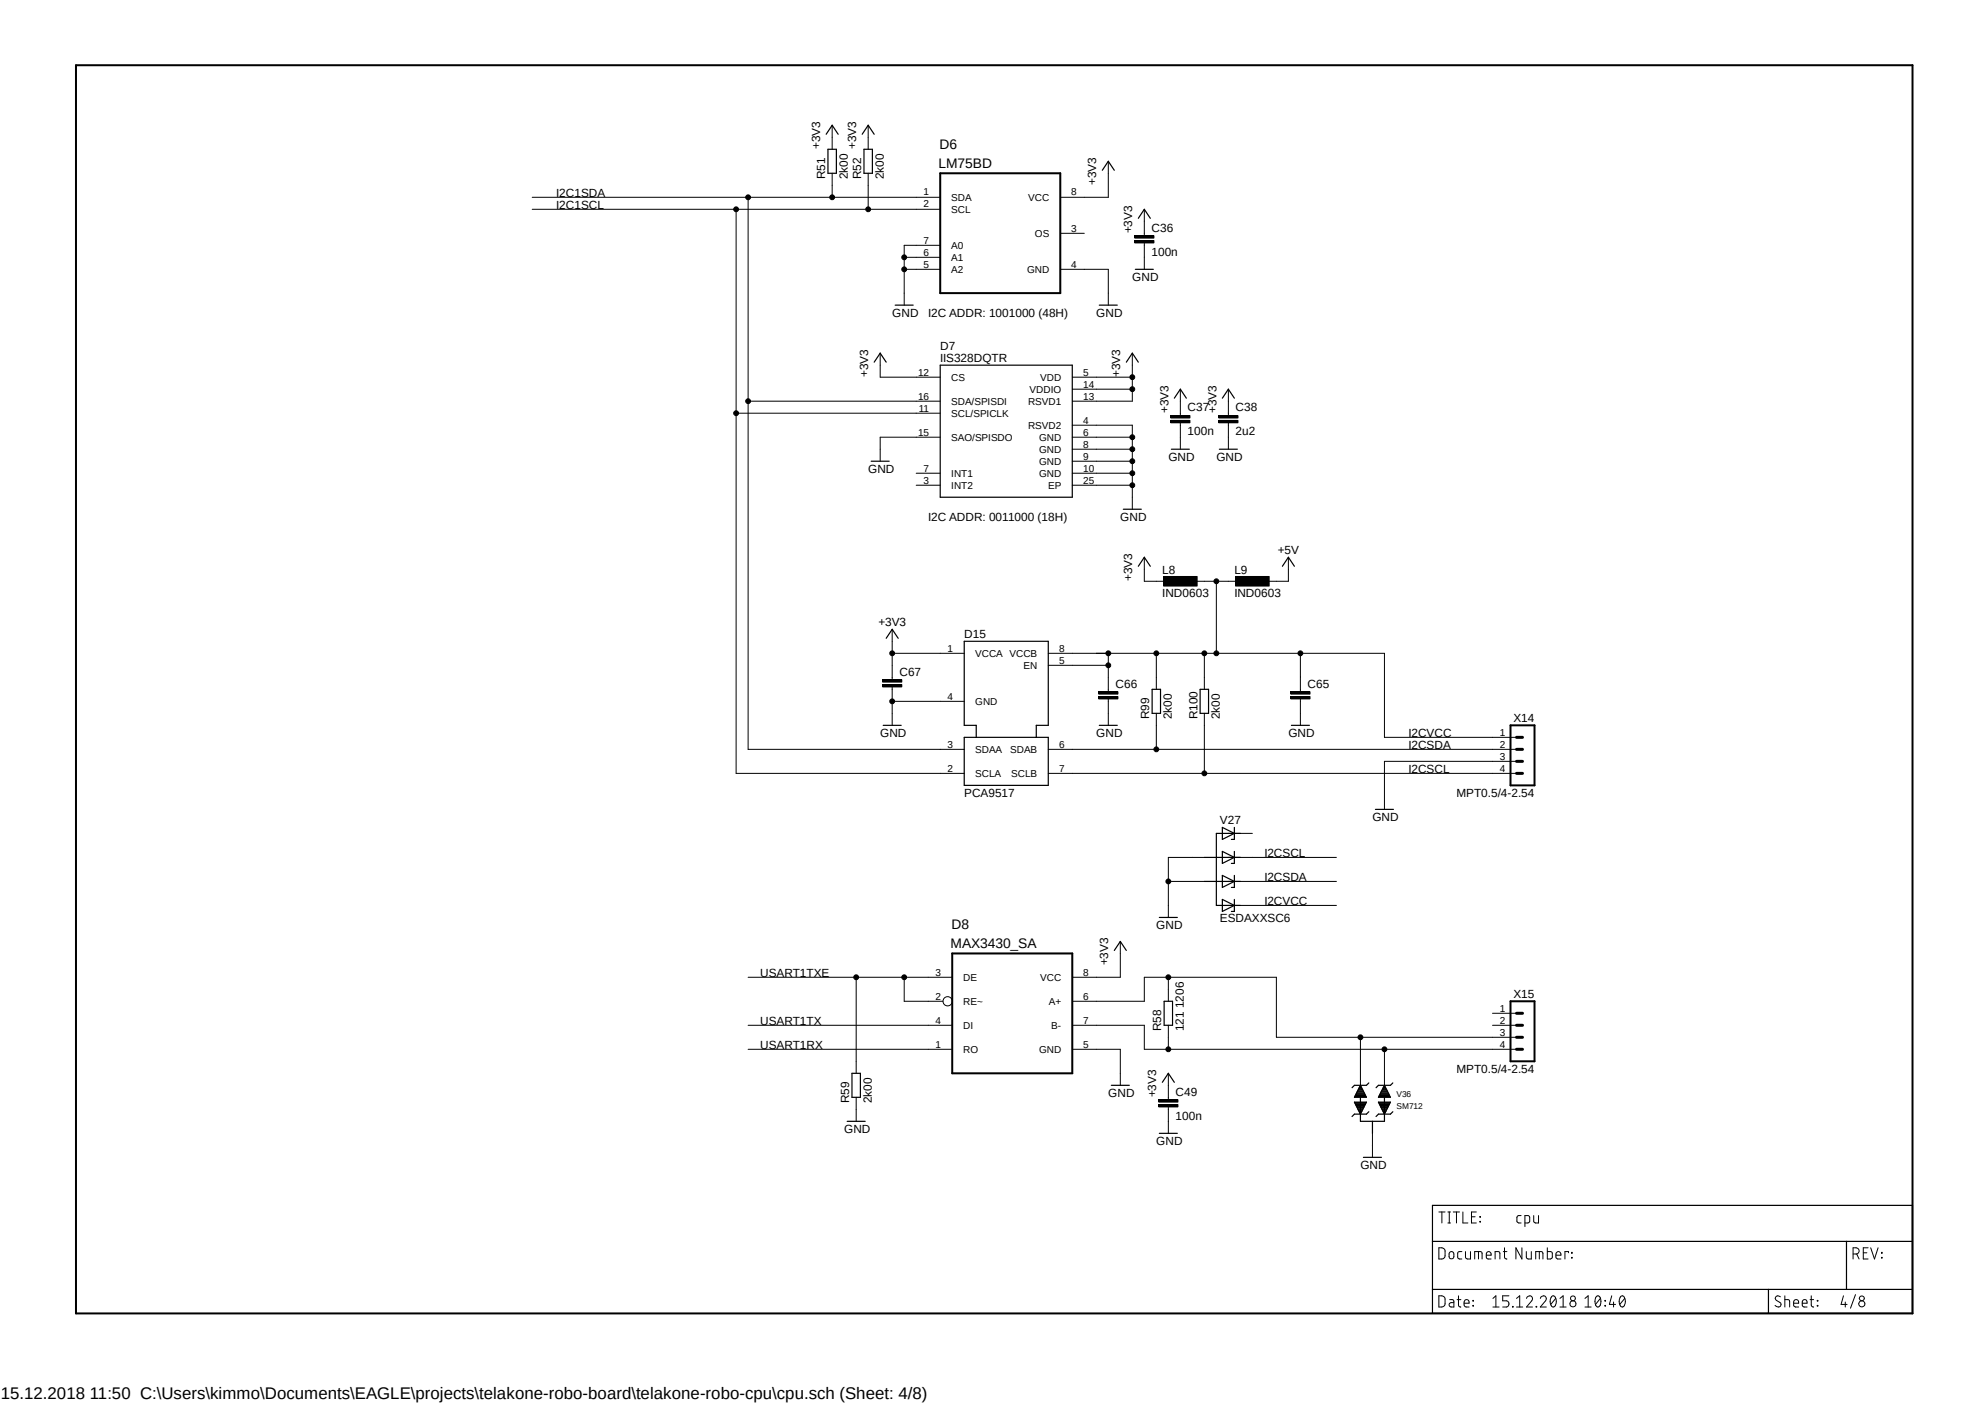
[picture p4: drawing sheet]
<svg xmlns="http://www.w3.org/2000/svg" width="420mm" height="297mm" viewBox="0 0 420 297" stroke-linecap="round" stroke-linejoin="round" font-family="sans-serif">
<path d="M15.6 13.5l389.3 264.9M404.9 13.5l-389.3 264.9" fill="none" stroke="#fff" stroke-width=".21"/>
<path d="M16.1 13.8h388.5v264.1h-388.5zM198.9 36.7h25.4v25.3h-25.4zM319.6 153.5h5v12.7h-5zM201.5 201.7h25.4v25.4h-25.4zM319.6 211.8h5v12.7h-5z" fill="none" stroke="#000" stroke-width=".42"/>
<g fill="none" stroke="#000" stroke-width=".25">
<path d="M174.8 28.4l1.3-1.9 1.2 1.9M175.2 31.6h1.7v5.1h-1.7zM182.4 28.4l1.3-1.9 1.2 1.9M182.8 31.6h1.8v5.1h-1.8zM233.2 36l1.3-1.9 1.2 1.9M240.2 57h3.8M240.8 46.2l1.3-1.9 1.3 1.9M184.9 76.6l1.3-1.9 1.3 1.9M189.4 64.6h3.8M198.9 77.3h28v27.9h-28zM232.6 64.6h3.8M238.3 76.6l1.3-1.9 1.2 1.9"/>
<path d="M184.3 97.6h3.8M247.8 95h3.8M248.4 84.2l1.3-1.9 1.3 1.9M258 95h3.8M258.6 84.2l1.3-1.9 1.2 1.9M237.6 107.7h3.9M240.8 119.8l1.3-1.9 1.3 1.9M271.3 119.8l1.3-1.9 1.2 1.9M187.5 135l1.3-1.9 1.2 1.9M186.8 153.5h3.9M204 156h17.8v10.2h-17.8zM206.5 156v-2.5h-2.5v-17.8h17.8v17.8h-2.6v2.5"/>
<path d="M232.6 153.5h3.8M243.7 145.8h1.8v5.1h-1.8zM253.9 145.8h1.8v5.1h-1.8zM273.2 153.5h3.8M258.6 175l2.5 1.3-2.5 1.3zM261.1 175v2.6h-.6M262.4 176.3h-5.1v15.3h5.1M291 171.2h3.8M245.3 194.1h3.8M254.8 181.4h7.6M254.8 186.5h7.6M258.6 180.1l2.5 1.3-2.5 1.3z"/>
<path d="M258.6 185.2l2.5 1.3-2.5 1.2zM258.6 190.3l2.5 1.3-2.5 1.2zM261.1 180.1v2.6h-.6M261.1 185.2v2.5h-.6M261.1 190.3v2.5h-.6M235.7 201.1l1.3-1.9 1.3 1.9M246.3 211.8h1.8v5.1h-1.8zM179.2 237.2h3.8M180.2 227.1h1.8v5.1h-1.8zM235.1 229.6h3.8M245.3 239.8h3.8M245.9 229l1.3-1.9 1.2 1.9"/>
<path d="M286.5 233.2h2.6l-1.3 2.5zM286.6 233.3h2.4M286.6 232h2.4M286.7 231.8h2.2M286.7 233.5h2.2M286.8 231.6h2M286.8 233.7h2M286.9 233.9h1.8M286.9 231.4h1.8M287 234.1h1.6M287 231.2h1.6M287.1 231h1.4"/>
<path d="M287.1 234.3h1.4M287.2 230.8h1.2M287.2 234.4h1.2M287.3 234.7h1M287.3 230.6h1M287.3 234.8h.9M287.4 230.5h.8M287.5 230.3h.6M287.5 235h.7M287.6 230.1h.4M287.6 235.2h.5M287.6 235.4h.3"/>
<path d="M287.7 229.9h.2M287.7 235.6h.2M287.8 229.7h.1M287.8 229.6l1.3 2.6h-2.6zM287.8 232.2v5h5.1v-5M289.6 229.1l-.5 .5h-2.6l-.5 .5M289.6 235.2l-.5 .5h-2.6l-.5 .5M290.4 237.2v2.6M291.6 233.2h2.6l-1.3 2.5zM291.7 233.3h2.4M291.7 232h2.3M291.8 231.8h2.2"/>
<path d="M291.8 233.5h2.2M291.9 231.6h2M291.9 233.7h2M292 233.9h1.8M292 231.4h1.8M292 234.1h1.7M292.1 231.2h1.6M292.1 234.3h1.5M292.2 231h1.4M292.3 230.8h1.2M292.3 234.4h1.2M292.3 234.7h1.1"/>
<path d="M292.4 230.6h1M292.4 234.8h.9M292.5 230.5h.8M292.5 235h.7M292.6 230.3h.6M292.6 230.1h.5M292.6 235.2h.5M292.7 235.4h.3M292.8 229.9h.2M292.8 235.6h.1M292.9 229.7h.1M292.9 229.6l1.3 2.6h-2.6z"/>
<path d="M294.7 229.1l-.5 .5h-2.6l-.5 .5M294.7 235.2l-.5 .5h-2.6l-.5 .5M288.4 244.9h3.9M303.1 255h101.5v22.9h-101.5zM303.1 262.6h101.5M303.1 272.8h101.5M374.1 272.8v5.1M390.6 262.6v10.2"/>
</g>
<g fill="none" stroke="#000" stroke-width=".21">
<path d="M176.1 26.5v5.1M176.1 36.7v5M183.7 26.5v5.1M183.7 36.7v7.6M234.5 34.1v7.6h-10.2M112.6 41.7h86.3M112.6 44.3h86.3M155.7 44.3v119.3h48.3M158.3 41.7v116.8h45.7M191.3 57h7.6M191.3 54.4h7.6M198.9 51.9h-7.6v12.7"/>
<path d="M224.3 57h10.2v7.6M224.3 49.4h5.1M240.1 50.9h4v.5h-4zM240.1 49.9h4v.5h-4zM242.1 44.3v5.6M242.1 51.4v5.6M186.2 74.7v5.1h12.7M226.9 79.8h12.7M239.6 74.7v10.2h-12.7M155.7 87.4h43.2M158.3 84.9h40.6M198.9 92.5h-12.7v5.1"/>
<path d="M226.9 92.5h12.7M226.9 82.3h12.7M226.9 90h12.7v17.7M226.9 95h12.7M226.9 97.6h12.7M247.7 88.9h4v.6h-4zM247.7 87.9h4v.5h-4zM249.7 82.3v5.6M249.7 89.5v5.5M257.8 88.9h4.1v.6h-4.1zM257.8 87.9h4.1v.5h-4.1zM259.9 82.3v5.6"/>
<path d="M259.9 89.5v5.5M193.8 100.1h5.1M193.8 102.7h5.1M226.9 100.1h12.7M226.9 102.7h12.7M242.1 117.9v5.1h5.1M272.6 117.9v5.1h-5.1M188.8 138.2h15.2M188.8 133.1v10.7M221.8 138.2h71.1v17.8h27.9M234.5 138.2v8.1M244.6 138.2v7.6"/>
<path d="M246.2 122h7.1v2h-7.1zM252.3 123h10.1M254.8 138.2v7.6M257.3 123v15.2M261.4 122h7.1v2h-7.1zM275.1 138.2v8.1M186.7 144.8h4.1v.5h-4.1zM186.7 143.8h4.1v.5h-4.1zM188.8 148.4h15.2M188.8 145.3v8.2M221.8 158.5h99M221.8 140.8h12.7"/>
<path d="M232.4 147.4h4.1v.5h-4.1zM232.4 146.3h4.1v.6h-4.1zM234.5 147.9v5.6M244.6 150.9v7.6M254.8 150.9v12.7M273.1 147.4h4v.5h-4zM273.1 146.3h4v.6h-4zM275.1 147.9v5.6M221.8 163.6h99M259.9 176.3h5.1M320.8 161.1h-27.9v10.1M237 199.2v7.6h-10.1"/>
<path d="M247.2 186.5h7.6M254.8 181.4h-7.6v12.7M259.9 181.4h22.8M259.9 186.5h22.8M259.9 191.6h22.8M158.3 206.8h43.2M158.3 216.9h43.2M181.1 206.8v20.3M191.3 206.8v5h8.2M226.9 211.8h15.2v-5h27.9v12.7h50.8M226.9 216.9h15.2v5.1h78.7M247.2 206.8v5"/>
<path d="M247.2 216.9v5.1M287.8 219.5v10.1M315.8 216.9h5M315.8 214.4h5M158.3 222h43.2M181.1 232.2v5M226.9 222h10.1v7.6M245.1 233.7h4.1v.5h-4.1zM245.1 232.7h4.1v.5h-4.1zM247.2 227.1v5.6M247.2 234.2v5.6M290.4 239.8v5.1"/>
<path d="M292.9 222v7.6M304.4 256.4h1.3M305 256.4v2.3M306.3 256.4h.6M306.3 258.7h.6M306.6 256.4v2.3M307.5 256.4h1.3M308.1 256.4v2.3M309.5 256.4v2.3h1M311.3 257.4h.8M312.3 256.4h-1v2.3h1M313.1 257.4l.1 .1z"/>
<path d="M313.1 258.4l.1 .1zM321.8 257.2h-.7l-.2 .4 .1 .9 .3 .2h.5M322.6 258.7h.6l.4-.2v-.9l-.2-.4h-.8v2.3M324.5 257.2v1.2l.4 .3h.6v-1.5M304.4 274.2a1.13 1.13 0 0 1 1.3 .4 1.96 1.96 0 0 1-.2 1.7l-.5 .2h-.6zM304.4 264a1.13 1.13 0 0 1 1.3 .4 1.96 1.96 0 0 1-.2 1.7l-.2 .2-.9 .1zM306.7 275h.7l.2 .3v1.2h-.6a.47 .47 0 0 1-.4-.4 .47 .47 0 0 1 .4-.5h.6M306.7 264.9a.5 .5 0 0 1 .6-.1 .5 .5 0 0 1 .3 .5v.5a.51 .51 0 0 1-.5 .5 .51 .51 0 0 1-.5-.5zM308.3 275h.8M308.6 274.2v2.1l.5 .2M309.3 264.8h-.7a1.36 1.36 0 0 0-.2 1.3l.4 .3h.5M309.7 275.7h1.1a.55 .55 0 0 0-.4-.7 .55 .55 0 0 0-.7 .5l.1 .8 .4 .2h.6"/>
<path d="M310 264.8l.1 1.3 .3 .3h.7v-1.6M311.6 275.1l.1 .2zM311.6 276.2l.1 .1zM312 266.4v-1.6h1.2l.3 .2 .1 1.4M312.8 264.8v1.6M314.4 265.6h1.1a.54 .54 0 0 0-.4-.8 .54 .54 0 0 0-.7 .5l.1 .8 .3 .3h.7M315.8 276.5h1.3M315.8 274.7l.7-.5v2.3M316.3 266.4v-1.6h.6l.4 .2v1.4M318 264.8h.8M318.3 264v2.1l.5 .3M319.2 274.2h-1.3v1h.8a.67 .67 0 0 1 .5 .7 .67 .67 0 0 1-.5 .6h-.8"/>
<path d="M320 276.4l.1 .1zM320.8 276.5h1.3M320.8 274.7l.7-.5v2.3M322 264v2.4l-1.3-2.4v2.4M322.9 264.8v1.3l.4 .3h.7v-1.6M322.9 274.7a.64 .64 0 0 1 1-.5 .64 .64 0 0 1 .2 1l-1.2 1.3h1.3M324.9 266.4v-1.6h1.1l.4 .2v1.4M325 276.4l.1 .1zM325.7 264.8v1.6M325.9 274.7a.64 .64 0 0 1 .9-.5 .64 .64 0 0 1 .2 1l-1.1 1.3h1.2M327.4 264v2.4h.6l.4-.3v-1.1l-.4-.2h-.6M328.2 274.3a.46 .46 0 0 1 .8 .2 1.42 1.42 0 0 1-.4 2 1.5 1.5 0 0 1-.4-2.2z"/>
<path d="M329.1 274.7l-1 1.3M329.2 265.6h1a.55 .55 0 0 0-.3-.8 .55 .55 0 0 0-.7 .5v.8l.4 .3h.6M330 276.5h1.3M330 274.7l.7-.5v2.3M331.8 265v-.2h-.7v1.6M332.5 266l.1 .1zM332.5 265l.1 .1zM335.3 276.5h1.3M335.3 274.7l.7-.5v2.3M337.7 274.3a.46 .46 0 0 1 .8 .2 1.51 1.51 0 0 1-.4 2 1.5 1.5 0 0 1-.4-2.2zM338.6 274.7l-1 1.3M339.5 276.2l.2 .1z"/>
<path d="M339.5 275.1l.2 .2zM341 274.2l-.5 1.8h1.3M341.4 275.5v1M342.8 274.3a.46 .46 0 0 1 .9 .2 1.46 1.46 0 0 1-.5 2 1.46 1.46 0 0 1-.4-2.2zM343.7 274.7l-1 1.3M376.7 274.4a.59 .59 0 0 0-.8-.2 .59 .59 0 0 0-.2 .8 1.79 1.79 0 0 1 1.1 1 .66 .66 0 0 1-.6 .6 .66 .66 0 0 1-.7-.4M377.6 275h.6l.4 .1v1.4M377.6 274.2v2.3M379.5 275.7h1a.55 .55 0 0 0-.4-.7 .55 .55 0 0 0-.6 .5v.8l.3 .2h.7M381.3 275.7h1a.54 .54 0 0 0-.3-.7 .54 .54 0 0 0-.7 .5v.8l.4 .2h.6M382.9 275h.8M383.2 274.2v2.1l.5 .2"/>
<path d="M384.5 276.2l.1 .1zM384.5 275.1l.1 .2zM390 274.2l-.5 1.8h1.3M390.4 275.5v1M392 265.3h.7a.66 .66 0 0 0 .6-.7 .66 .66 0 0 0-.6-.6h-.7v2.4M392.5 273.9l-1 2.9M392.8 265.3l.5 1.1M394.2 265h.8M395.2 264h-1v2.4h1M395.8 264l.8 2.4 .7-2.4M398 265l.2 .1zM398 266l.2 .1z"/>
<circle cx="155.7" cy="44.3" r=".51"/>
<circle cx="158.3" cy="41.7" r=".51"/>
<circle cx="176" cy="41.7" r=".51"/>
<circle cx="183.7" cy="44.3" r=".51"/>
<circle cx="191.3" cy="54.4" r=".51"/>
<circle cx="191.3" cy="57" r=".51"/>
<circle cx="239.5" cy="79.8" r=".51"/>
<circle cx="155.7" cy="87.4" r=".51"/>
<circle cx="158.3" cy="84.9" r=".51"/>
<circle cx="239.5" cy="97.6" r=".51"/>
<circle cx="239.5" cy="92.5" r=".51"/>
<circle cx="239.5" cy="82.3" r=".51"/>
<circle cx="239.5" cy="95" r=".51"/>
<circle cx="239.5" cy="102.7" r=".51"/>
<circle cx="239.5" cy="100.1" r=".51"/>
<circle cx="188.7" cy="138.2" r=".51"/>
<circle cx="234.5" cy="138.2" r=".51"/>
<circle cx="244.6" cy="138.2" r=".51"/>
<circle cx="254.8" cy="138.2" r=".51"/>
<circle cx="257.3" cy="138.2" r=".51"/>
<circle cx="257.3" cy="123" r=".51"/>
<circle cx="275.1" cy="138.2" r=".51"/>
<circle cx="188.7" cy="148.4" r=".51"/>
<circle cx="234.5" cy="140.8" r=".51"/>
<circle cx="244.6" cy="158.5" r=".51"/>
<circle cx="254.8" cy="163.6" r=".51"/>
<circle cx="247.2" cy="186.5" r=".51"/>
<circle cx="181.1" cy="206.8" r=".51"/>
<circle cx="191.3" cy="206.8" r=".51"/>
<circle cx="200.5" cy="211.8" r=".98"/>
<circle cx="247.2" cy="206.8" r=".51"/>
<circle cx="287.8" cy="219.5" r=".51"/>
<circle cx="247.2" cy="222" r=".51"/>
<circle cx="292.9" cy="222" r=".51"/>
<circle cx="332.8" cy="275.8" r=".65"/>
<circle cx="332.8" cy="274.7" r=".51"/>
<circle cx="393.9" cy="275.8" r=".65"/>
<circle cx="393.9" cy="274.7" r=".51"/>
</g>
<g fill="#000">
<path d="M240.1 50.9h4v.5h-4z" fill-rule="evenodd"/>
<path d="M240.1 49.9h4v.5h-4z" fill-rule="evenodd"/>
<path d="M247.7 88.9h4v.6h-4z" fill-rule="evenodd"/>
<path d="M247.7 87.9h4v.5h-4z" fill-rule="evenodd"/>
<path d="M257.8 88.9h4.1v.6h-4.1z" fill-rule="evenodd"/>
<path d="M257.8 87.9h4.1v.5h-4.1z" fill-rule="evenodd"/>
<path d="M246.2 122h7.1v2h-7.1z" fill-rule="evenodd"/>
<path d="M261.4 122h7.1v2h-7.1z" fill-rule="evenodd"/>
<path d="M186.7 144.8h4.1v.5h-4.1z" fill-rule="evenodd"/>
<path d="M186.7 143.8h4.1v.5h-4.1z" fill-rule="evenodd"/>
<path d="M232.4 147.4h4.1v.5h-4.1z" fill-rule="evenodd"/>
<path d="M232.4 146.3h4.1v.6h-4.1z" fill-rule="evenodd"/>
<path d="M273.1 147.4h4v.5h-4z" fill-rule="evenodd"/>
<path d="M273.1 146.3h4v.6h-4z" fill-rule="evenodd"/>
<path d="M245.1 233.7h4.1v.5h-4.1z" fill-rule="evenodd"/>
<path d="M245.1 232.7h4.1v.5h-4.1z" fill-rule="evenodd"/>
<circle cx="155.7" cy="44.3" r=".51"/>
<circle cx="158.3" cy="41.7" r=".51"/>
<circle cx="176" cy="41.7" r=".51"/>
<circle cx="183.7" cy="44.3" r=".51"/>
<circle cx="191.3" cy="54.4" r=".51"/>
<circle cx="191.3" cy="57" r=".51"/>
<circle cx="239.5" cy="79.8" r=".51"/>
<circle cx="155.7" cy="87.4" r=".51"/>
<circle cx="158.3" cy="84.9" r=".51"/>
<circle cx="239.5" cy="97.6" r=".51"/>
<circle cx="239.5" cy="92.5" r=".51"/>
<circle cx="239.5" cy="82.3" r=".51"/>
<circle cx="239.5" cy="95" r=".51"/>
<circle cx="239.5" cy="102.7" r=".51"/>
<circle cx="239.5" cy="100.1" r=".51"/>
<circle cx="188.7" cy="138.2" r=".51"/>
<circle cx="234.5" cy="138.2" r=".51"/>
<circle cx="244.6" cy="138.2" r=".51"/>
<circle cx="254.8" cy="138.2" r=".51"/>
<circle cx="257.3" cy="138.2" r=".51"/>
<circle cx="257.3" cy="123" r=".51"/>
<circle cx="275.1" cy="138.2" r=".51"/>
<circle cx="188.7" cy="148.4" r=".51"/>
<circle cx="234.5" cy="140.8" r=".51"/>
<circle cx="244.6" cy="158.5" r=".51"/>
<circle cx="254.8" cy="163.6" r=".51"/>
<circle cx="247.2" cy="186.5" r=".51"/>
<circle cx="181.1" cy="206.8" r=".51"/>
<circle cx="191.3" cy="206.8" r=".51"/>
<circle cx="247.2" cy="206.8" r=".51"/>
<circle cx="287.8" cy="219.5" r=".51"/>
<circle cx="247.2" cy="222" r=".51"/>
<circle cx="292.9" cy="222" r=".51"/>
</g>
<path d="M320.8 156h1.3M320.8 158.5h1.3M320.8 161.1h1.3M320.8 163.6h1.3M320.8 219.5h1.3M320.8 214.4h1.3M320.8 216.9h1.3M320.8 222h1.3" fill="none" stroke="#000" stroke-width=".63"/>
<text font-size="3.6" x=".2" y="296">15.12.2018 11:50 C:\Users\kimmo\Documents\EAGLE\projects\telakone-robo-board\telakone-robo-cpu\cpu.sch (Sheet: 4/8)</text>
<g font-size="2.9">
<text x="198.6" y="35.6">LM75BD</text>
<text x="198.8" y="31.5">D6</text>
<text x="201.3" y="196.5">D8</text>
<text x="201.1" y="200.6">MAX3430_SA</text>
</g>
<g font-size="2.5">
<text x="173.5" y="31.6" transform="rotate(-90 173.5 31.6)">+3V3</text>
<text x="181.1" y="31.6" transform="rotate(-90 181.1 31.6)">+3V3</text>
<text x="117.7" y="41.7">I2C1SDA</text>
<text x="174.6" y="37.9" transform="rotate(-90 174.6 37.9)">R51</text>
<text x="179.4" y="37.9" transform="rotate(-90 179.4 37.9)">2k00</text>
<text x="182.2" y="37.9" transform="rotate(-90 182.2 37.9)">R52</text>
<text x="187" y="37.9" transform="rotate(-90 187 37.9)">2k00</text>
<text x="231.9" y="39.2" transform="rotate(-90 231.9 39.2)">+3V3</text>
<text x="117.7" y="44.3">I2C1SCL</text>
<text x="239.6" y="49.4" transform="rotate(-90 239.6 49.4)">+3V3</text>
<text x="243.6" y="49">C36</text>
<text x="239.6" y="59.5">GND</text>
<text x="243.6" y="54.1">100n</text>
<text x="188.8" y="67.1">GND</text>
<text x="196.4" y="67.1">I2C ADDR: 1001000 (48H)</text>
<text x="231.9" y="67.1">GND</text>
<text x="198.9" y="76.6">IIS328DQTR</text>
<text x="198.9" y="74.1">D7</text>
<text x="183.7" y="79.8" transform="rotate(-90 183.7 79.8)">+3V3</text>
<text x="237" y="79.8" transform="rotate(-90 237 79.8)">+3V3</text>
<text x="247.2" y="87.4" transform="rotate(-90 247.2 87.4)">+3V3</text>
<text x="251.2" y="87">C37</text>
<text x="257.3" y="87.4" transform="rotate(-90 257.3 87.4)">+3V3</text>
<text x="261.4" y="87">C38</text>
<text x="251.2" y="92.1">100n</text>
<text x="261.4" y="92.1">2u2</text>
<text x="183.7" y="100.1">GND</text>
<text x="247.2" y="97.6">GND</text>
<text x="257.3" y="97.6">GND</text>
<text x="196.4" y="110.3">I2C ADDR: 0011000 (18H)</text>
<text x="237" y="110.3">GND</text>
<text x="270.3" y="117.1">+5V</text>
<text x="239.6" y="123" transform="rotate(-90 239.6 123)">+3V3</text>
<text x="245.9" y="121.5">L8</text>
<text x="261.1" y="121.5">L9</text>
<text x="245.9" y="126.3">IND0603</text>
<text x="261.1" y="126.3">IND0603</text>
<text x="185.8" y="132.4">+3V3</text>
<text x="204" y="134.9">D15</text>
<text x="190.3" y="142.9">C67</text>
<text x="236" y="145.5">C66</text>
<text x="276.6" y="145.5">C65</text>
<text x="186.2" y="156">GND</text>
<text x="231.9" y="156">GND</text>
<text x="243.2" y="152.2" transform="rotate(-90 243.2 152.2)">R99</text>
<text x="247.9" y="152.2" transform="rotate(-90 247.9 152.2)">2k00</text>
<text x="253.3" y="152.2" transform="rotate(-90 253.3 152.2)">R100</text>
<text x="258.1" y="152.2" transform="rotate(-90 258.1 152.2)">2k00</text>
<text x="272.6" y="156">GND</text>
<text x="298" y="156">I2CVCC</text>
<text x="320.2" y="152.7">X14</text>
<text x="298" y="158.5">I2CSDA</text>
<text x="298" y="163.6">I2CSCL</text>
<text x="204" y="168.7">PCA9517</text>
<text x="290.4" y="173.8">GND</text>
<text x="308.1" y="168.7">MPT0.5/4-2.54</text>
<text x="258.1" y="174.4">V27</text>
<text x="267.5" y="181.4">I2CSCL</text>
<text x="267.5" y="191.6">I2CVCC</text>
<text x="267.5" y="186.5">I2CSDA</text>
<text x="244.6" y="196.6">GND</text>
<text x="258.1" y="195">ESDAXXSC6</text>
<text x="160.8" y="206.8">USART1TXE</text>
<text x="234.5" y="204.3" transform="rotate(-90 234.5 204.3)">+3V3</text>
<text x="320.2" y="211.1">X15</text>
<text x="160.8" y="216.9">USART1TX</text>
<text x="160.8" y="222">USART1RX</text>
<text x="245.7" y="218.2" transform="rotate(-90 245.7 218.2)">R58</text>
<text x="250.5" y="218.2" transform="rotate(-90 250.5 218.2)">121 1206</text>
<text x="308.1" y="227.1">MPT0.5/4-2.54</text>
<text x="179.7" y="233.4" transform="rotate(-90 179.7 233.4)">R59</text>
<text x="184.4" y="233.4" transform="rotate(-90 184.4 233.4)">2k00</text>
<text x="234.5" y="232.2">GND</text>
<text x="244.6" y="232.2" transform="rotate(-90 244.6 232.2)">+3V3</text>
<text x="248.7" y="231.8">C49</text>
<text x="178.6" y="239.8">GND</text>
<text x="248.7" y="236.9">100n</text>
<text x="244.6" y="242.3">GND</text>
<text x="287.8" y="247.4">GND</text>
</g>
<g font-size="2.1">
<text x="195.4" y="41.4">1</text>
<text x="226.6" y="41.4">8</text>
<text x="195.4" y="43.9">2</text>
<text x="201.2" y="42.5">SDA</text>
<text x="201.2" y="45">SCL</text>
<text x="217.5" y="42.5">VCC</text>
<text x="195.4" y="51.5">7</text>
<text x="201.2" y="52.7">A0</text>
<text x="218.9" y="50.1">OS</text>
<text x="226.6" y="49">3</text>
<text x="195.4" y="54.1">6</text>
<text x="195.4" y="56.6">5</text>
<text x="201.2" y="55.2">A1</text>
<text x="201.2" y="57.7">A2</text>
<text x="217.3" y="57.7">GND</text>
<text x="226.6" y="56.6">4</text>
<text x="194.2" y="79.5">12</text>
<text x="201.2" y="80.6">CS</text>
<text x="217.8" y="83.1">VDDIO</text>
<text x="220.1" y="80.6">VDD</text>
<text x="229.2" y="79.5">5</text>
<text x="229.2" y="82">14</text>
<text x="194.2" y="84.5">16</text>
<text x="194.4" y="87.1">11</text>
<text x="201.2" y="85.6">SDA/SPISDI</text>
<text x="201.2" y="88.2">SCL/SPICLK</text>
<text x="217.5" y="85.6">RSVD1</text>
<text x="229.2" y="89.6">4</text>
<text x="229.2" y="84.5">13</text>
<text x="194.2" y="92.2">15</text>
<text x="201.2" y="93.3">SAO/SPISDO</text>
<text x="217.5" y="90.7">RSVD2</text>
<text x="219.8" y="93.3">GND</text>
<text x="219.8" y="95.8">GND</text>
<text x="229.2" y="92.2">6</text>
<text x="229.2" y="94.7">8</text>
<text x="195.4" y="99.8">7</text>
<text x="201.2" y="100.9">INT1</text>
<text x="219.8" y="98.3">GND</text>
<text x="219.8" y="100.9">GND</text>
<text x="229.2" y="97.2">9</text>
<text x="229.2" y="99.8">10</text>
<text x="195.4" y="102.3">3</text>
<text x="201.2" y="103.4">INT2</text>
<text x="221.7" y="103.4">EP</text>
<text x="229.2" y="102.3">25</text>
<text x="200.5" y="137.9">1</text>
<text x="224.1" y="137.9">8</text>
<text x="206.3" y="139">VCCA VCCB</text>
<text x="216.5" y="141.5">EN</text>
<text x="224.1" y="140.4">5</text>
<text x="200.5" y="148">4</text>
<text x="206.3" y="149.1">GND</text>
<text x="317.3" y="155.6">1</text>
<text x="200.5" y="158.2">3</text>
<text x="206.3" y="159.3">SDAA</text>
<text x="213.7" y="159.3">SDAB</text>
<text x="224.1" y="158.2">6</text>
<text x="317.3" y="158.2">2</text>
<text x="317.3" y="160.7">3</text>
<text x="200.5" y="163.2">2</text>
<text x="206.3" y="164.4">SCLA</text>
<text x="213.9" y="164.4">SCLB</text>
<text x="224.1" y="163.2">7</text>
<text x="317.3" y="163.2">4</text>
<text x="197.9" y="206.4">3</text>
<text x="203.8" y="207.6">DE</text>
<text x="220.1" y="207.6">VCC</text>
<text x="229.2" y="206.4">8</text>
<text x="197.9" y="211.5">2</text>
<text x="203.8" y="212.6">RE~</text>
<text x="221.9" y="212.6">A+</text>
<text x="229.2" y="211.5">6</text>
<text x="317.3" y="214">1</text>
<text x="197.9" y="221.7">1</text>
<text x="197.9" y="216.6">4</text>
<text x="203.8" y="217.7">DI</text>
<text x="222.4" y="217.7">B-</text>
<text x="229.2" y="221.7">5</text>
<text x="229.2" y="216.6">7</text>
<text x="317.3" y="216.6">2</text>
<text x="317.3" y="219.1">3</text>
<text x="317.3" y="221.7">4</text>
<text x="203.8" y="222.8">RO</text>
<text x="219.8" y="222.8">GND</text>
</g>
<g font-size="1.8">
<text x="295.4" y="232.2">V36</text>
<text x="295.4" y="234.7">SM712</text>
</g>
</svg>
